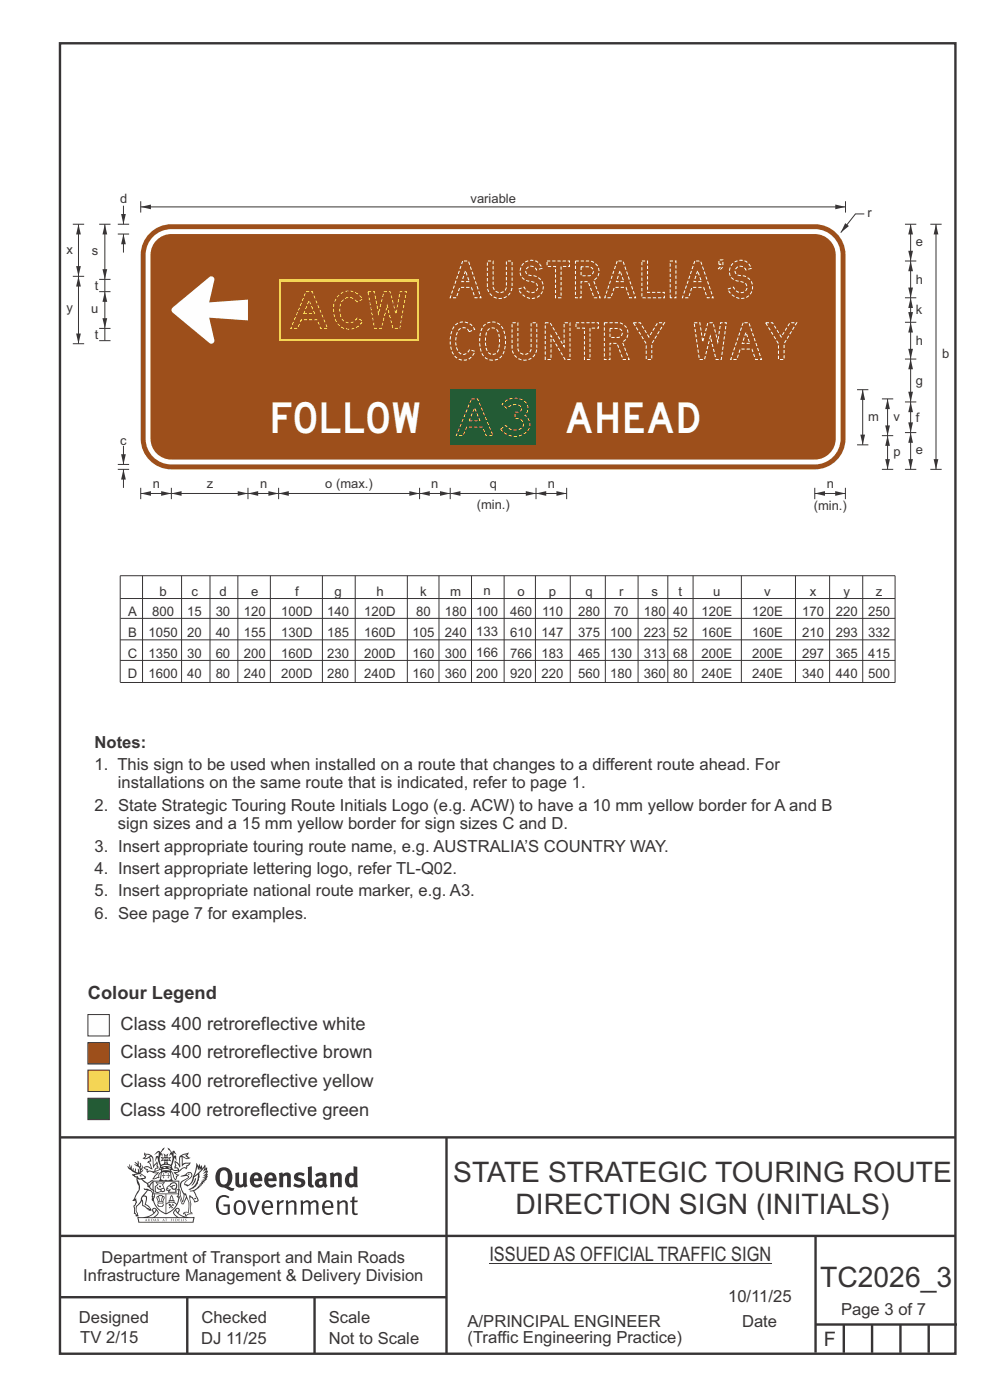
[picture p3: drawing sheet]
<svg xmlns="http://www.w3.org/2000/svg" width="210mm" height="297mm" viewBox="0 0 210 297" stroke-linecap="round" stroke-linejoin="round" font-family="sans-serif">
<path d="M12.7 9.2h190v278h-190zM12.7 241.3h190M94.7 241.4v45.8M12.7 275.2h82M12.7 262.2h190.1M39.7 275.2v12M66.7 275.2v12M173 262.1v24.9" fill="none" stroke="#373435" stroke-width=".51"/>
<g fill="#373435">
<path d="M47 248.4a2.55 2.55 0 0 0 0 2.7l.3 .2a.81 .81 0 0 0 1-1v-.5a1.04 1.04 0 0 0-1.1-1.5zM46.3 248.1a1.82 1.82 0 0 1 2.1-.2 1.82 1.82 0 0 1 .9 1.8 2.29 2.29 0 0 1-.8 2l.7 .3h.5l-.2 .6a2.87 2.87 0 0 1-2-.7 2.12 2.12 0 0 1-1.7-3.1z" fill-rule="evenodd"/>
<path d="M49.9 248.9l.8-.2v2a.46 .46 0 0 0 .3 .6 .46 .46 0 0 0 .6-.3v-2.1l.7-.2v2.4l.2 .5-.5 .3-.3-.3a1.02 1.02 0 0 1-1.2 .3 1.02 1.02 0 0 1-.6-1.1z" fill-rule="evenodd"/>
<path d="M54 249.5l-.1 .5h.9a.49 .49 0 0 0-.2-.6 .49 .49 0 0 0-.6 .1zM53.4 249.1a1.34 1.34 0 0 1 1.6-.2 1.34 1.34 0 0 1 .6 1.5v.2h-1.7a.77 .77 0 0 0 .5 .8 .77 .77 0 0 0 .9-.4l.3 .5a1.59 1.59 0 0 1-2 .2 1.59 1.59 0 0 1-.5-2.1z" fill-rule="evenodd"/>
<path d="M57 249.5l-.1 .5h1a.49 .49 0 0 0-.2-.6 .49 .49 0 0 0-.7 .1zM56.4 249.1a1.34 1.34 0 0 1 1.6-.2 1.34 1.34 0 0 1 .7 1.5v.2h-1.8a.77 .77 0 0 0 .5 .8 .77 .77 0 0 0 .9-.4l.4 .5a1.59 1.59 0 0 1-2.1 .2 1.59 1.59 0 0 1-.5-2.1z" fill-rule="evenodd"/>
<path d="M59.2 248.9l.7-.2 .1 .4a.95 .95 0 0 1 1-.3 .95 .95 0 0 1 .7 .8v2.3h-.8v-2.3a.46 .46 0 0 0-.8 .1v2.2h-.8z" fill-rule="evenodd"/>
<path d="M62.6 249.1a1.75 1.75 0 0 1 2-.1l-.2 .5-.6-.2a.43 .43 0 0 0-.6 .3l.4 .3a1.04 1.04 0 0 1 1.2 1.1 1.04 1.04 0 0 1-1.4 1l-1.2-.4 .3-.6 1 .4 .4-.4a.88 .88 0 0 0-1-.5l-.4-.2-.1-.4z" fill-rule="evenodd"/>
<path d="M65.3 247.6l.8-.2 .1 3.8 .3 .2 .1 .4a.88 .88 0 0 1-1 0 .88 .88 0 0 1-.3-1z" fill-rule="evenodd"/>
<path d="M67.8 250.6a.43 .43 0 0 0-.1 .7 .43 .43 0 0 0 .7-.1v-.7zM66.8 249.1a1.7 1.7 0 0 1 2.4 .1v1.9l.3 .4-.4 .5-.5-.4a1.03 1.03 0 0 1-1.7-.1 1.03 1.03 0 0 1 .8-1.5h.7v-.4a.8 .8 0 0 0-1.2 .1z" fill-rule="evenodd"/>
<path d="M70 248.9l.7-.2 .1 .4a.95 .95 0 0 1 1-.3 .95 .95 0 0 1 .7 .8v2.3h-.8v-2.3a.46 .46 0 0 0-.8 .1v2.2h-.8z" fill-rule="evenodd"/>
<path d="M74.3 249.5a1.48 1.48 0 0 0 0 1.7h.5l.2-.1v-1.5l-.3-.2zM75 247.4l.8 .1 .1 4.4h-.7l-.1-.2a1.26 1.26 0 0 1-1.4 0 1.26 1.26 0 0 1-.5-1.3 1.29 1.29 0 0 1 .4-1.4 1.29 1.29 0 0 1 1.4-.1z" fill-rule="evenodd"/>
<path d="M46.4 253.9a1.72 1.72 0 0 1 2.3 0l-.3 .3a1.24 1.24 0 0 0-1.4-.2 1.24 1.24 0 0 0-.6 1.4 1.49 1.49 0 0 0 1.2 1.9l.7-.1v-1.3h-.8l-.1-.4h1.3v1.9a1.93 1.93 0 0 1-2.2 0 1.93 1.93 0 0 1-.7-2.2l.2-.8z" fill-rule="evenodd"/>
<path d="M50.4 255.1a1.65 1.65 0 0 0 .2 2.2 .99 .99 0 0 0 1-1.4 .78 .78 0 0 0-.4-.8 .78 .78 0 0 0-.8 0zM50 254.9a1.33 1.33 0 0 1 1.6-.1 1.33 1.33 0 0 1 .5 1.4 1.31 1.31 0 0 1-1.3 1.6 1.31 1.31 0 0 1-1.2-1.6v-.6z" fill-rule="evenodd"/>
<path d="M52.5 254.7l.4-.1 .9 2.6 .8-2.5h.5l-1.1 3h-.5z" fill-rule="evenodd"/>
<path d="M56.3 255.2l-.2 .7h1.3a.7 .7 0 0 0-.3-.8 .7 .7 0 0 0-.8 .1zM55.9 255a1.22 1.22 0 0 1 1.5-.2 1.22 1.22 0 0 1 .5 1.5h-1.8a.93 .93 0 0 0 .5 1 .93 .93 0 0 0 1.1-.2l.2 .3a1.43 1.43 0 0 1-1.8 .1 1.43 1.43 0 0 1-.6-1.7z" fill-rule="evenodd"/>
<path d="M58.7 254.7l.4-.1 .1 .5 .4-.4 .6-.1-.2 .5a.66 .66 0 0 0-.8 .7v1.9h-.4z" fill-rule="evenodd"/>
<path d="M60.6 254.7l.4-.1 .1 .5a.94 .94 0 0 1 1-.5 .94 .94 0 0 1 .8 .8v2.3h-.5l-.1-2.5a.81 .81 0 0 0-1.2 .3v2.2h-.4z" fill-rule="evenodd"/>
<path d="M63.7 254.7l.5-.1 .1 .5 .4-.3a.78 .78 0 0 1 1.1 .3 .9 .9 0 0 1 1-.5 .9 .9 0 0 1 .8 .8v2.3h-.5l-.1-2.5a.67 .67 0 0 0-1.1 .3v2.2h-.5v-2.4l-.4-.3-.7 .4v2.3h-.5z" fill-rule="evenodd"/>
<path d="M69 255.2l-.1 .7h1.3a.7 .7 0 0 0-.3-.8 .7 .7 0 0 0-.9 .1zM68.7 255a1.22 1.22 0 0 1 1.5-.2 1.22 1.22 0 0 1 .5 1.5h-1.8a.93 .93 0 0 0 .4 1 .93 .93 0 0 0 1.2-.2l.1 .3a1.44 1.44 0 0 1-1.7 .1 1.44 1.44 0 0 1-.6-1.7z" fill-rule="evenodd"/>
<path d="M71.4 254.7l.5-.1 .1 .5a.94 .94 0 0 1 1-.5 .94 .94 0 0 1 .8 .8v2.3h-.5l-.1-2.5a.81 .81 0 0 0-1.2 .3v2.2h-.4z" fill-rule="evenodd"/>
<path d="M74.7 253.9l.5-.1v.9h.7l-.1 .3h-.6v2.2l.1 .2h.5l.1 .3a.75 .75 0 0 1-1.2-.6v-2.1h-.4v-.3h.4z" fill-rule="evenodd"/>
<path d="M30.8 244.9l1.1 .3-.9 .5h-.4l.6-.5zM31.8 245.4h.2a2.44 2.44 0 0 1 .4 1.9l.1 .5 .7-1-.1 .6 .3 .3a.57 .57 0 0 0-.6 .7l-1-.1-.5 .2 .2-.5-.8-.3 .7-.1 .9 .5 .1-.1-.6-1.3-.2-.2h.5zM30.7 244.4l-.1 .5 .2 .4-.6 .4a1.04 1.04 0 0 0 1.4-.1l.2 .6-.3 .1-.2 .4a.94 .94 0 0 1 .8 1.1l-.2-.1a1.16 1.16 0 0 0-1.5-.1l.3 .4 .4 .2 .1 .5 .2 .1 .1-.2a.94 .94 0 0 1 1.1 .2l.8 .1-1.2 1.2a1.13 1.13 0 0 0 1.2-.2l.4-.1-.1-.4 .5-.8a.83 .83 0 0 0-.6 1.1l-.3-.1-.7 .4 1.1-1.4-.5 .1-.5-.1 1.3-.5-.1-.1-.9 .4v-.3l.2-.2 .3 .1 .1-.3-.2-.4v-.6l-.1-.4-.7 1v-.7a1.42 1.42 0 0 0-1.6-1.8z" fill-rule="evenodd"/>
<path d="M38.5 245.2l.5-.2 .7-.1-.6 .3 .8 .5h-.3zM38.3 245.5l.2-.1 .1 2a1.69 1.69 0 0 1 1.6-.6l-.8 .5 .1 .5a1.1 1.1 0 0 0-1.5 .6l-.1-.5-.2-.2h-.5l.3-.4-.3-.7a1.42 1.42 0 0 1 .8 1.1l.2-.1zM37.1 246.2l.1 1-.2 .3 .1 .4h.5l.1 .2a.96 .96 0 0 1-1.1-.1l-.1 .1a1.06 1.06 0 0 0 1.3 .2v.1a.72 .72 0 0 1-1 .2l.3 .5 .6 .2-.4 .2-.1 .6-.2-.3-.4-1.1-.4-.4 .4 .9a1.54 1.54 0 0 0 .7 1.2l.2-.3a.58 .58 0 0 1 .4-.8l.2-.1h-.3l-.5-.3 .9-.5a.93 .93 0 0 1 1.2-.5v.2l.2-.2 .1-.5a.99 .99 0 0 0 .7-.8l-1.3 .1-.3 .2-.1-1.4 .9 .4 .9-.3h-.4l-.5-.4 .4-.7-.6 .2a1.46 1.46 0 0 0-1.4 2.1v.4l-.2-.4z" fill-rule="evenodd"/>
<path d="M35.6 248.9l.2 .1-.1 .3 .4 .1h-.4v.6l-.1-.6h-.3l.3-.1z" fill-rule="evenodd"/>
<path d="M34.6 248.9l.2 .1v.3l.3 .1h-.3l-.1 .6v-.6h-.4l.4-.1z" fill-rule="evenodd"/>
<path d="M34.3 248.8a.57 .57 0 0 1 .9 .2 .57 .57 0 0 1 .9-.2l.2 1.4h-.2a.57 .57 0 0 1-.9 0 .69 .69 0 0 1-1.1 0zM34.2 248.1l-.3 2.1-.2 .4h3l-.2-.4-.3-2.1h-.2v.2l-.8-.1-.8 .1v-.2z" fill-rule="evenodd"/>
<path d="M34.2 252.4a.3 .3 0 0 0 .6 0 .3 .3 0 0 0-.6 0zM33.3 250.9l.3 .3-.3 .4a.79 .79 0 0 0 0 1.3l.8-.2-.1-.3a.55 .55 0 0 1-.7-.6l.1-.1 .2 .3 .3 .2 .8-.2-.4-.7 .4-.4-.7 .2zM33 250.7l1.1 .2 .9-.2-.4 .6 .4 1.2a.56 .56 0 0 1-.8 .3l-.2 .1a.73 .73 0 0 1-.9 .1 .73 .73 0 0 1-.3-1v-.4l.6-.4z" fill-rule="evenodd"/>
<path d="M35.6 251.8l.7-.4a.58 .58 0 0 1 1-.1 .58 .58 0 0 1-.4 .9l-.3-.3a.43 .43 0 0 1 .6-.4 .57 .57 0 0 0-.8 .2l-.2-.1-.3 .1 .4 .2a.55 .55 0 0 0 .9 .4v.5h-1.3l.3-.4-.1-.1-.6 .1 .2-.3-.2-.1zM35.4 251.8l-.1 .2a.39 .39 0 0 0 .2 .6h.3l-.2 .4h1.9l-.1-.8a.86 .86 0 0 0-.1-1.3 .86 .86 0 0 0-1.3 .4z" fill-rule="evenodd"/>
<path d="M36 254.8h.8v.2h-.8zM36.4 253.8l.2 .8h-.4zM36.4 253.5l-.3 .5-.1 .6h-.2v.4l-.7 .4 .2 .1a1.48 1.48 0 0 1 2.1 .2l.2-.1-.6-.5v-.5h-.2l-.1-.6z" fill-rule="evenodd"/>
<path d="M35.8 255.4l.4 .1 .1 .3 .3-.2-.2-.2a.38 .38 0 0 1 .5 .5l-.2-.2-.3 .2 .3 .2-.3 .3-.1-.4-.4 .4-.1-.2 .4-.3-.1-.1-.2 .1z" fill-rule="evenodd"/>
<path d="M34.5 254h.2v.2l-.2 .6h-.2zM33.6 255.3h.9v.2a.55 .55 0 0 1-.8 .4v-.2l-.2-.1zM33.4 254h.2l.2 .8h-.2zM33.6 255l.8-.1 .1 .2h-.8zM33.8 253.7h.5l-.2 1.1h-.1zM33.3 253.8l-.1 .3 .3 1.1a.48 .48 0 0 0-.1 .6 .48 .48 0 0 0 .5 .2h.5a.49 .49 0 0 0 .2-.8l.3-1.1-.1-.3a1.42 1.42 0 0 0-1.5 0z" fill-rule="evenodd"/>
<path d="M33.7 251.5l.4 .1 .1 .3h-.3z" fill-rule="evenodd"/>
<path d="M41.3 250.1l.3-.2-.2 .8-.6 .8h-.2l.5-.7z" fill-rule="evenodd"/>
<path d="M39.7 249l.3-.2 .5 .2a.88 .88 0 0 1-.6 1.1 1.22 1.22 0 0 0-.8 1.3l.5 .2a.72 .72 0 0 0 .9-.4l.5-.8 .2-.6 .8-.6v.2a2.85 2.85 0 0 1-2 2.9l.1 .1a2.13 2.13 0 0 0 1.9-1.5v-.3a2.01 2.01 0 0 0 .3-1.7l1.1-1.3-.4 1 .7-.5-.7 1 .8-.4-.8 .8 .7-.2-.9 .6 .8-.1-.8 .4h.7l-.8 .3 .3 .2h-.4l.2 .3h-.4l.2 .3h-.4l.1 .2h-.1a2.16 2.16 0 0 1-2 1.1l.1 .2 .4-.1a.76 .76 0 0 1 .7 .8l.5 1.2-.6 .2a1.45 1.45 0 0 0-1.1-1.3l.2 1.8-.1 1.8 .4 .3a1.07 1.07 0 0 0-1.2 .4v-.3l-.5-.2a.87 .87 0 0 1 1.1-.1v-.7a4.4 4.4 0 0 0-.6-3.1l-.1-.3h-.2a2.16 2.16 0 0 1-.7-2.2l.3-.4 1.2-.7a.55 .55 0 0 0-.4-.8zM37.8 252.4a.76 .76 0 0 1 .3 1.1l.6 1.6 .4-1.7 .2 .1a.61 .61 0 0 1-.1 .9l-.3 .8-.2 .1-.7-1.6-.3 .1a1.18 1.18 0 0 0 .1-1.4zM41.8 247.5l.2 .7 .3-.5v.6l.4-.5a1.9 1.9 0 0 1-1.2 1.4l-.3 .3zM38.2 249.6l1.4-.2 .2 .2v.3l-.5 .2a1.26 1.26 0 0 0-.9 1.9l.2 .7a1.84 1.84 0 0 1 .1 2.1l-.4-1.4a.96 .96 0 0 0-.4-1.2l-.4 .2a.78 .78 0 0 1 0 1.3l.1 .3h.4l.4 1.1a.38 .38 0 0 0 .2 .4 .38 .38 0 0 0 .4-.1l.6-1.2a2.94 2.94 0 0 1 .4 2.5l-.1 .4h-.8l-.3 .4v.2l.4-.1 .1 .4 .2 .1a1.02 1.02 0 0 1 1.3-.5v-.4l-.3-.1 .1-1.8-.3-1.3h.1a1.14 1.14 0 0 1 .8 1 .63 .63 0 0 0 .8-.2 .63 .63 0 0 0-.2-.9l-.6-1.2 .9-.6 .2-.4h.3l-.1-.2h.4l-.1-.3h.3l-.1-.3 .5-.1-.2-.2 .6-.4v-.2h-.2l.4-.5h-.3l.3-.5-.4 .1 .4-.5v-.3l-.3 .2 .2-.7-.1-.2-.4 .3v-.8l-.6 .8-.2-.8-.2 .5-.3-.7-.1 .6-.5-.8-.1 1.4-.6 1.8a1.81 1.81 0 0 1-1 1.5l-.6-.2a1.75 1.75 0 0 1 1.1-1.2 .75 .75 0 0 0 .1-1.3 .75 .75 0 0 0-1.2 .4z" fill-rule="evenodd"/>
<path d="M41.2 254.1h.3l.2 .2-.4 .1z" fill-rule="evenodd"/>
<path d="M29.4 258.4h11.6l-.1 .8h-11.4zM31.3 258.2l.5-.1a2.48 2.48 0 0 0 1.4-1.3l.3 .5-.5 .6-.5 .3zM32.5 256.6l.3-.2 .2 .1-.3 .7zM37.2 256.8a2.65 2.65 0 0 0 1.8 1.4h-1.1l-.5-.3-.5-.6zM37.4 256.5l.2-.1 .3 .2-.3 .6zM29.2 258.2l.1 1.2h11.8l.2-1.1-.2-.1a4.1 4.1 0 0 1-3.3-.9l.3-.4-.1-.6a1.06 1.06 0 0 0-1.3 1l.2 .4 .6 .5h-4.7l.3-.1a.84 .84 0 0 0 .6-.8 .84 .84 0 0 0-.5-.8l-.3-.2h-.5l-.1 .6 .3 .4a4.2 4.2 0 0 1-3.4 .9z" fill-rule="evenodd"/>
<path d="M31 258.7l.1 .2h-.2zM31 258.5l-.3 .6 .4-.2 .2 .2z" fill-rule="evenodd"/>
<path d="M31.3 258.6h.3v.4a.25 .25 0 0 0 .2-.1 .25 .25 0 0 0-.1-.3h.1a.29 .29 0 0 1 0 .4 .29 .29 0 0 1-.4 0 .29 .29 0 0 1 0-.4z" fill-rule="evenodd"/>
<path d="M32.2 258.6a.22 .22 0 0 1 .3 .2 .22 .22 0 0 1-.3 .2zM32 258.6l.1 .4a.33 .33 0 0 0 .4 0 .33 .33 0 0 0 0-.4 .33 .33 0 0 0-.5 0z" fill-rule="evenodd"/>
<path d="M32.9 258.7l.1 .2h-.2zM32.9 258.5l-.2 .6 .3-.2 .2 .2z" fill-rule="evenodd"/>
<path d="M33.3 258.6h.2l.1 .1 .2-.1-.2 .2 .2 .3-.3-.3-.1 .3h-.1l.2-.3z" fill-rule="evenodd"/>
<path d="M34.7 258.7l.1 .2h-.2zM34.7 258.5l-.3 .6 .4-.2 .2 .2z" fill-rule="evenodd"/>
<path d="M35 258.5h.5l-.2 .1v.5h-.2l.1-.5z" fill-rule="evenodd"/>
<path d="M36.2 258.6l.3-.1-.1 .1v.2h.1h-.1v.3h-.2z" fill-rule="evenodd"/>
<path d="M36.7 258.6h.2v.5h-.2z" fill-rule="evenodd"/>
<path d="M37.3 258.6a.22 .22 0 0 1 .3 .2 .22 .22 0 0 1-.3 .2zM37.1 258.6v.4a.33 .33 0 0 0 .5 0 .33 .33 0 0 0 0-.4 .33 .33 0 0 0-.5 0z" fill-rule="evenodd"/>
<path d="M37.8 258.6l.4-.1-.2 .1v.2h.1h-.1v.2l.2 .1h-.4z" fill-rule="evenodd"/>
<path d="M38.4 258.6h.2l-.1 .4 .2 .1h-.3z" fill-rule="evenodd"/>
<path d="M38.9 258.6h.2v.5h-.2z" fill-rule="evenodd"/>
<path d="M39.3 258.6h.2h-.1l.2 .3-.2 .2-.1-.1v-.1l.2 .1z" fill-rule="evenodd"/>
<path d="M34.2 247.4a1.51 1.51 0 0 1 2 .2 2.67 2.67 0 0 0-2.1 0zM35.7 247.6l.4 .1 .1 .3-.4-.1zM34.6 247.6h.5l.1 .2h-.4zM34 247.8l.3 .2h-.3zM34.9 246.9l.3-.2 .3 .2zM34.9 245.6l.2 .1v.3h-.2zM35 245.1l.2 .2 .2-.2-.1 .3h-.2zM35.1 246.3h.2l.1 .4-.2-.2-.2 .2zM35.3 245.7l.2-.1v.4h-.2zM34.4 245.7h.3l.1 .3-.4 .1 .2-.2zM35.7 245.7h.3l-.2 .2 .2 .2-.4-.1zM32.7 244.9l1-.5-.1 1-.2-.2-.3 .2-.3 1.1 .5-1 .3 .9a1.84 1.84 0 0 1 .2 1.7l.4 .1a2.48 2.48 0 0 1 2.2 0l.2-.2-.2-.7 .7-1.8 .4 .7-.2-1-.2-.1-.2 .3v-.9l.6 .4-.6-.8-.3 .1-.1 .4-.5-.9-.5-.3 .2 .5 .6 .5-.5 .8 .4-.4a2.06 2.06 0 0 1 0 2.3l-.5-.2-.2-.6 .1-.1 .8 .2-.4-.5 .4-.5-.7 .2-.2-.2 .2-.7-.5 .4-.5-.4 .2 .7-.2 .2-.7-.2 .4 .5-.4 .5 .8-.2 .1 .1-.2 .6-.5 .2a2.02 2.02 0 0 1 0-2.2l.3 .5-.1-.7-.3-.1 .8-1.2-.4 .3-.5 .8-.2-.3a.8 .8 0 0 0-.8 .5z" fill-rule="evenodd"/>
<path d="M29.2 250.1l.3 .1a.61 .61 0 0 1 .8 .4l.3 .2a.8 .8 0 0 1 .6 1l.4 .1 .5 .5a1 1 0 0 1 .5 1.1l-.1 .7v-.5h-.1a.96 .96 0 0 0-.8-1.3l-.2-.2h-.7l-.1-.1-.1 .1 .1 .3h.6l-1.2 1.3-.2 1-.4 .6a1.33 1.33 0 0 0-.5 1.8l.2 .5a1.26 1.26 0 0 1-.5-1.5l-.1-.3a1.56 1.56 0 0 0 .4-1.7l-.3 .2 .2-.5a3.2 3.2 0 0 0 .7-3zM30.4 253.9h.4a2.06 2.06 0 0 1-.1 1.6l.7 .5 .4 .4-.6-.1-.8-.6-.1-.9a.51 .51 0 0 1 .1-.9zM28.6 249.3a1.52 1.52 0 0 1 2.1 .5l-1.1 .2-.2-.1-.1-.4h-.5zM27.5 247v.8l-.3-.4h-.1a3.1 3.1 0 0 0 1.9 1.6l-1 .1 .5 .6 .5 .1 .1 1.1a1.84 1.84 0 0 1-.3 2.5l-.4 .9-.3 .4 .2 .1 .4-.1 .1 .4-.2 .5-.3 .2 .1 1.7h.2l.3 .5 .1 .1 .4-.1-.1-.5a1.3 1.3 0 0 1-.1-1.7l.9-1 .1 1.1 .6 .2 .5 .5 .1-.1 .2 .3h.5a1.85 1.85 0 0 0-1.2-1.4l.1-.3a1.39 1.39 0 0 0 0-1.4l-.5-.1 .5-.5a.66 .66 0 0 1 .9-.4 .66 .66 0 0 1 .3 .9l-.1 .4 .2-.1v.2l-.1 .3 .2 .5 .1-.3a2.24 2.24 0 0 0 .1-2.2 .73 .73 0 0 1-.7-.7 .73 .73 0 0 1 .6-.7v-.2a.94 .94 0 0 0-.9 .8 .48 .48 0 0 1-.1-.6 .48 .48 0 0 1 .5-.2l.5-.3a.51 .51 0 0 0-.8 .2l-.5 .2-1-.8h.6l.2-.5-1.2-.7 .5-.5v-.3l-.5 .4 .1-.2a.69 .69 0 0 0 .2-1v.4l-.2 .3v-1.1l-.3-.2 .1 .6-.1 .2-.4-1.3v.7l-.6-.4 .5 .7-.6-.2 .3 .3a1 1 0 0 1 .7 1.4l-.2-.8v.9l-.5-.2v-.8l-.2 .7-.2-.1-.1-.6-.2 .4-.2-.2 .1-.7-.2 .5z" fill-rule="evenodd"/>
<path d="M29.6 249.4l.2-.1 .3 .2z" fill-rule="evenodd"/>
<path d="M32.4 250.5h5.6v2l-.2-.1v-1.7h-5.2v2.5h5.2v-.8l.1 .2-.1 1.1v-.3h-2.5v4a4.1 4.1 0 0 0 2.6-3.6l.1-.1a4 4 0 0 1-2.8 3.9 4.2 4.2 0 0 1-2.8-4.7l.1 1.2 .1-.1a3.8 3.8 0 0 0 2.5 3.4v-4h-2.5l-.2-.9z" fill-rule="evenodd"/>
<circle cx="40" cy="249.1" r=".17"/>
</g>
<g fill="none" stroke="#373435" stroke-width=".21">
<path d="M59.1 103.5v2.4M59.1 104.7h29.9M25.5 127h164.3M25.5 135.7h164.4M25.6 131.2h164.3M30.2 122.1v22.7M38.5 122.1v22.7M44.5 122.1v22.7M50.5 122.1v22.7M57.4 122.1v22.7M68.4 122.1v22.7M75.4 122.1v22.7"/>
<path d="M86.4 122.1v22.7M93.1 122.1v22.7M100 122.1v22.7M106.9 122.1v22.7M113.6 122.1v22.7M121 122.1v22.7M128.4 122.1v22.7M135.4 122.1v22.7M141.7 122.1v22.7M147 122.1v22.7M157.3 122.1v22.7M168.7 122.1v22.7"/>
<path d="M176 122.1v22.7M183 122.1v22.7M25.5 144.7v-22.6h164.4v22.7M25.5 140.1h164.4M25.5 144.8h164.4"/>
</g>
<g fill="#373435">
<path d="M86.8 104.2l2.2 .5-2.2 .5z"/>
<path d="M59.1 104.7l2.2-.5v1z"/>
</g>
<path d="M89 104.7h6.5" fill="none" stroke="#373435" stroke-width=".21"/>
<g fill="#373435">
<path d="M89 104.7l2.2-.5v1z"/>
<path d="M93.3 104.2l2.2 .5-2.2 .5z"/>
</g>
<path d="M89 103.5v2.4M95.5 103.5v2.4" fill="none" stroke="#373435" stroke-width=".21"/>
<path d="M32.5 50.2a5.4 5.4 0 0 0-1.6 3.9v39a5.5 5.5 0 0 0 5.4 5.4h136.6a5.5 5.5 0 0 0 5.4-5.4v-39a5.5 5.5 0 0 0-5.4-5.5h-136.6a5.4 5.4 0 0 0-3.8 1.6zM33 51.2a4.4 4.4 0 0 0-1.1 2.9v39a4.4 4.4 0 0 0 4.4 4.4h136.6a4.4 4.4 0 0 0 4.4-4.4v-39a4.4 4.4 0 0 0-4.4-4.4h-136.6a4.4 4.4 0 0 0-3.3 1.5zM31.4 49.8a6.5 6.5 0 0 1 4.9-2.2h136.6a6.5 6.5 0 0 1 6.4 6.5v39a6.5 6.5 0 0 1-6.4 6.5h-136.6a6.5 6.5 0 0 1-6.5-6.5v-39a6.4 6.4 0 0 1 1.6-4.3z" fill-rule="evenodd" fill="#9d4f1b"/>
<path d="M29.8 43.9h149.5" fill="none" stroke="#373435" stroke-width=".21"/>
<g fill="#373435">
<path d="M29.8 43.9l2.2-.5v1z"/>
<path d="M177.2 43.4l2.1 .5-2.1 .5z"/>
</g>
<path d="M29.8 42.7v2.4" fill="none" stroke="#373435" stroke-width=".21"/>
<path d="M36.6 65.2l7.8-6.4a.65 .65 0 0 1 .8-.1 .65 .65 0 0 1 .3 .7l-1.1 4.7 8.2-.5v4.4l-8.2-.6 1.1 4.7a.65 .65 0 0 1-.3 .7 .65 .65 0 0 1-.8 0l-7.8-6.6a.62 .62 0 0 1 0-1z" fill-rule="evenodd" fill="#fefefe"/>
<path d="M59.1 59.3h29.7v13h-29.7z" fill-rule="evenodd" fill="#ffd520"/>
<path d="M59.6 59.8h28.7v12h-28.7z" fill-rule="evenodd" fill="#9d4f1b"/>
<path d="M183.3 45.4h-1.8l-3.2 3.9" fill="none" stroke="#373435" stroke-width=".21"/>
<path d="M179.3 47.3l.8 .7-1.8 1.3z" fill="#373435"/>
<path d="M198.5 47.6v52" fill="none" stroke="#373435" stroke-width=".21"/>
<g fill="#373435">
<path d="M198.5 47.6l.5 2.1h-1z"/>
<path d="M198 97.4h1l-.5 2.2z"/>
</g>
<path d="M197.3 47.6h2.4M26.2 94.6v3.9M197.3 99.6h2.4" fill="none" stroke="#373435" stroke-width=".21"/>
<path d="M25.7 96.4h1l-.5 2.1z" fill="#373435"/>
<path d="M25 99.6h2.4M25 98.5h2.4M26.2 99.6v3.9" fill="none" stroke="#373435" stroke-width=".21"/>
<path d="M26.2 99.6l.5 2.1h-1z" fill="#373435"/>
<path d="M26.2 43.6v4" fill="none" stroke="#373435" stroke-width=".21"/>
<path d="M25.7 45.4h1l-.5 2.2z" fill="#373435"/>
<path d="M25 49.7h2.4M25 47.6h2.4M26.2 49.7v3.9" fill="none" stroke="#373435" stroke-width=".21"/>
<path d="M26.2 49.7l.5 2.1h-1z" fill="#373435"/>
<path d="M29.8 104.7h6.5" fill="none" stroke="#373435" stroke-width=".21"/>
<g fill="#373435">
<path d="M29.8 104.7l2.2-.5v1z"/>
<path d="M34.2 104.2l2.1 .5-2.1 .5z"/>
</g>
<path d="M29.8 103.5v2.4M36.3 103.5v2.4M36.4 104.7h16.2" fill="none" stroke="#373435" stroke-width=".21"/>
<g fill="#373435">
<path d="M50.4 104.2l2.2 .5-2.2 .5z"/>
<path d="M36.4 104.7l2.1-.5v1z"/>
</g>
<path d="M52.6 104.7h6.5M52.6 103.5v2.4" fill="none" stroke="#373435" stroke-width=".21"/>
<g fill="#373435">
<path d="M52.6 104.7l2.2-.5v1z"/>
<path d="M56.9 104.2l2.2 .5-2.2 .5z"/>
</g>
<path d="M16.6 58.6v14.3" fill="none" stroke="#373435" stroke-width=".21"/>
<g fill="#373435">
<path d="M16.1 70.8h1l-.5 2.1z"/>
<path d="M16.6 58.6l.5 2.2h-1z"/>
</g>
<path d="M15.4 58.6h2.5M16.6 47.6v11M15.4 72.9h2.5" fill="none" stroke="#373435" stroke-width=".21"/>
<g fill="#373435">
<path d="M16.1 56.5h1l-.5 2.1z"/>
<path d="M16.6 47.6l.5 2.1h-1z"/>
</g>
<path d="M15.4 47.6h2.5M179.3 42.7v2.4M172.8 104.7h6.5" fill="none" stroke="#373435" stroke-width=".21"/>
<g fill="#373435">
<path d="M172.8 104.7l2.2-.5v1z"/>
<path d="M177.2 104.2l2.1 .5-2.1 .5z"/>
</g>
<path d="M22.2 47.6v11.7M172.8 103.5v2.4M179.3 103.5v2.4" fill="none" stroke="#373435" stroke-width=".21"/>
<g fill="#373435">
<path d="M22.2 47.6l.5 2.1h-1z"/>
<path d="M21.7 57.1h1l-.5 2.2z"/>
</g>
<path d="M21 47.6h2.4M21 59.3h2.4M22.2 61.9v7.8" fill="none" stroke="#373435" stroke-width=".21"/>
<g fill="#373435">
<path d="M22.2 61.9l.5 2.1h-1z"/>
<path d="M21.7 67.5h1l-.5 2.2z"/>
</g>
<path d="M22.2 59.3v2.6M21 61.9h2.4M21 69.7h2.4M21 72.3h2.4M22.2 69.7v2.6M183 82.7v11.7" fill="none" stroke="#373435" stroke-width=".21"/>
<g fill="#373435">
<path d="M183 82.7l.5 2.1h-1z"/>
<path d="M182.5 92.2h1l-.5 2.2z"/>
</g>
<path d="M181.8 94.4h2.4M181.8 82.7h2.4M193.2 91.8v7.8" fill="none" stroke="#373435" stroke-width=".21"/>
<g fill="#373435">
<path d="M193.2 91.8l.5 2.1h-1z"/>
<path d="M192.7 97.4h1l-.5 2.2z"/>
</g>
<path d="M192 99.6h2.4M192 91.8h2.4M193.2 85.3v6.5" fill="none" stroke="#373435" stroke-width=".21"/>
<g fill="#373435">
<path d="M193.2 85.3l.5 2.1h-1z"/>
<path d="M192.7 89.6h1l-.5 2.2z"/>
</g>
<path d="M193.2 76.2v9.1M192 85.3h2.4" fill="none" stroke="#373435" stroke-width=".21"/>
<g fill="#373435">
<path d="M193.2 76.2l.5 2.1h-1z"/>
<path d="M192.7 83.1h1l-.5 2.2z"/>
</g>
<path d="M193.2 47.6v7.8" fill="none" stroke="#373435" stroke-width=".21"/>
<g fill="#373435">
<path d="M193.2 47.6l.5 2.1h-1z"/>
<path d="M192.7 53.2h1l-.5 2.2z"/>
</g>
<path d="M192 55.4h2.4M192 47.6h2.4M193.2 55.4v7.8" fill="none" stroke="#373435" stroke-width=".21"/>
<g fill="#373435">
<path d="M193.2 55.4l.5 2.1h-1z"/>
<path d="M192.7 61h1l-.5 2.2z"/>
</g>
<path d="M192 76.2h2.4M192 68.4h2.4M193.2 68.4v7.8" fill="none" stroke="#373435" stroke-width=".21"/>
<g fill="#373435">
<path d="M193.2 68.4l.5 2.1h-1z"/>
<path d="M192.7 74h1l-.5 2.2z"/>
</g>
<path d="M192 63.2h2.4M193.2 63.2v5.2" fill="none" stroke="#373435" stroke-width=".21"/>
<g fill="#373435">
<path d="M193.2 63.2l.5 2.1h-1z"/>
<path d="M192.7 66.2h1l-.5 2.2z"/>
</g>
<path d="M188.3 84.6v7.8" fill="none" stroke="#373435" stroke-width=".21"/>
<g fill="#373435">
<path d="M188.3 84.6l.5 2.2h-1z"/>
<path d="M187.8 90.3h1l-.5 2.1z"/>
</g>
<path d="M187.1 84.6h2.4M187.1 92.4h2.4M95.5 104.7h18.2" fill="none" stroke="#373435" stroke-width=".21"/>
<g fill="#373435">
<path d="M95.5 104.7l2.2-.5v1z"/>
<path d="M111.5 104.2l2.2 .5-2.2 .5z"/>
</g>
<path d="M113.7 103.5v2.4M113.7 104.7h6.5M120.2 103.5v2.4" fill="none" stroke="#373435" stroke-width=".21"/>
<g fill="#373435">
<path d="M118 104.2l2.2 .5-2.2 .5z"/>
<path d="M113.7 104.7l2.2-.5v1z"/>
</g>
<path d="M95.5 82.7h18.2v11.7h-18.2z" fill-rule="evenodd" fill="#235b35"/>
<path d="M188.3 92.4v7.2" fill="none" stroke="#373435" stroke-width=".21"/>
<g fill="#373435">
<path d="M187.8 97.4h1l-.5 2.2z"/>
<path d="M188.3 92.4l.5 2.2h-1z"/>
</g>
<path d="M187.1 99.6h2.4" fill="none" stroke="#373435" stroke-width=".21"/>
<path d="M173 281h30M179 281v6M185 281v6M191 281v6M197 281v6" fill="none" stroke="#373435" stroke-width=".51"/>
<path d="M18.6 233h4.6v4.5h-4.6z" fill-rule="evenodd" fill="#235b35" stroke="#373435" stroke-width=".21"/>
<path d="M18.6 215.2h4.6v4.6h-4.6z" fill-rule="evenodd" fill="#fefefe" stroke="#373435" stroke-width=".21"/>
<path d="M18.6 221.2h4.6v4.5h-4.6z" fill-rule="evenodd" fill="#9d4f1b" stroke="#373435" stroke-width=".21"/>
<path d="M18.6 227h4.6v4.6h-4.6z" fill-rule="evenodd" fill="#ffd520" stroke="#373435" stroke-width=".21"/>
<path d="M103.8 267.9h1v.2h-1z" fill-rule="evenodd" fill="#373435"/>
<path d="M104.8 268h58.8" fill="none" stroke="#373435" stroke-width=".21"/>
<text font-size="9.1" fill="#fefefe" x="151.9" y="61.7">’</text>
<g font-size="7.8" fill="#fefefe">
<text x="95.5" y="63.2">AUSTRALIA S</text>
<text x="95.5" y="76.3">COUNTRY WAY</text>
</g>
<text font-size="7.8" fill="#fff212" x="61.7" y="69.7">ACW</text>
<text font-size="7.8" fill="#ffd520" x="96.8" y="92.4">A3</text>
<g font-size="6.5" fill="#fefefe">
<text x="57.9" y="91.8">FOLLOW</text>
<text x="120.2" y="91.8">AHEAD</text>
</g>
<g font-size="6" fill="#373435">
<text x="96.1" y="250.8">STATE STRATEGIC TOURING ROUTE</text>
<text x="109.4" y="257.5">DIRECTION SIGN (INITIALS)</text>
<text x="174" y="273">TC2026_3</text>
</g>
<g font-size="4.2" fill="#373435">
<text x="103.8" y="267.5">ISSUED AS OFFICIAL TRAFFIC SIGN</text>
<text x="174.7" y="285.6">F</text>
</g>
<g font-size="3.9" fill="#373435">
<text x="18.6" y="212">Colour Legend</text>
<text x="25.6" y="218.5">Class 400 retroreflective white</text>
<text x="25.6" y="224.5">Class 400 retroreflective brown</text>
<text x="25.6" y="230.6">Class 400 retroreflective yellow</text>
<text x="25.5" y="236.7">Class 400 retroreflective green</text>
</g>
<g font-size="3.5" fill="#373435">
<text x="20.1" y="158.6">Notes:</text>
<text x="20.1" y="163.3">1. This sign to be used when installed on a route that changes to a different route ahead. For</text>
<text x="25" y="167.3">installations on the same route that is indicated, refer to page 1.</text>
<text x="20.1" y="172">2. State Strategic Touring Route Initials Logo (e.g. ACW) to have a 10 mm yellow border for A and B</text>
<text x="25" y="175.9">sign sizes and a 15 mm yellow border for sign sizes C and D.</text>
<text x="20.1" y="185.4">4. Insert appropriate lettering logo, refer TL-Q02.</text>
<text x="20.1" y="180.7">3. Insert appropriate touring route name, e.g. AUSTRALIA’S COUNTRY WAY.</text>
<text x="20.1" y="190.1">5. Insert appropriate national route marker, e.g. A3.</text>
<text x="20.1" y="194.9">6. See page 7 for examples.</text>
<text x="21.6" y="267.9">Department of Transport and Main Roads</text>
<text x="17.7" y="271.8">Infrastructure Management &amp; Delivery Division</text>
<text x="16.7" y="280.6">Designed</text>
<text x="42.7" y="280.6">Checked</text>
<text x="69.7" y="280.6">Scale</text>
<text x="99.2" y="281.5">A/PRINCIPAL ENGINEER</text>
<text x="154.5" y="276.2">10/11/25</text>
<text x="157.4" y="281.5">Date</text>
<text x="178.4" y="278.9">Page 3 of 7</text>
<text x="17" y="284.8">TV 2/15</text>
<text x="42.7" y="285.1">DJ 11/25</text>
<text x="69.7" y="285.2">Not to Scale</text>
<text x="99.2" y="285">(Traffic Engineering Practice)</text>
</g>
<g font-size="2.8" fill="#373435">
<text x="25.5" y="43.1">d</text>
<text x="99.8" y="43">variable</text>
<text x="184" y="46.1">r</text>
<text x="14.1" y="53.8">x</text>
<text x="194.3" y="52.2">e</text>
<text x="19.5" y="54.1">s</text>
<text x="20.1" y="61.5">t</text>
<text x="194.3" y="60.3">h</text>
<text x="14.1" y="66.2">y</text>
<text x="19.3" y="66.5">u</text>
<text x="20.1" y="71.9">t</text>
<text x="194.3" y="66.7">k</text>
<text x="194.3" y="73.3">h</text>
<text x="199.8" y="75.8">b</text>
<text x="194.3" y="81.7">g</text>
<text x="184.1" y="89.2">m</text>
<text x="189.5" y="89.2">v</text>
<text x="194.3" y="89.5">f</text>
<text x="25.5" y="94.3">c</text>
<text x="189.5" y="96.7">p</text>
<text x="194.3" y="96.4">e</text>
<text x="32.4" y="103.6">n</text>
<text x="43.8" y="103.6">z</text>
<text x="55.2" y="103.6">n</text>
<text x="69" y="103.6">o (max.)</text>
<text x="91.5" y="103.6">n</text>
<text x="103.9" y="103.6">q</text>
<text x="116.2" y="103.6">n</text>
<text x="175.4" y="103.6">n</text>
<text x="101.1" y="108">(min.)</text>
<text x="172.6" y="108.2">(min.)</text>
<text x="27.2" y="130.7">A</text>
<text x="32.3" y="130.7">800</text>
<text x="33.8" y="126.3">b</text>
<text x="39.7" y="130.7">15</text>
<text x="40.6" y="126.3">c</text>
<text x="45.7" y="130.7">30</text>
<text x="46.5" y="126.3">d</text>
<text x="51.7" y="130.7">120</text>
<text x="53.3" y="126.3">e</text>
<text x="59.6" y="130.7">100D</text>
<text x="62.6" y="126.3">f</text>
<text x="69.4" y="130.7">140</text>
<text x="70.9" y="126.3">g</text>
<text x="77.3" y="130.7">120D</text>
<text x="79.8" y="126.3">h</text>
<text x="88.3" y="130.7">80</text>
<text x="89.1" y="126.3">k</text>
<text x="94.3" y="130.7">180</text>
<text x="95.5" y="126.3">m</text>
<text x="101" y="130.6">100</text>
<text x="102.6" y="126.3">n</text>
<text x="108.2" y="130.7">460</text>
<text x="109.7" y="126.3">o</text>
<text x="115" y="130.7">110</text>
<text x="116.4" y="126.3">p</text>
<text x="122.7" y="130.7">280</text>
<text x="124.2" y="126.3">q</text>
<text x="130.2" y="130.7">70</text>
<text x="131.3" y="126.3">r</text>
<text x="136.6" y="130.7">180</text>
<text x="138.2" y="126.3">s</text>
<text x="142.8" y="130.7">40</text>
<text x="143.9" y="126.3">t</text>
<text x="148.8" y="130.7">120E</text>
<text x="151.3" y="126.3">u</text>
<text x="159.5" y="130.7">120E</text>
<text x="162.1" y="126.3">v</text>
<text x="170.1" y="130.8">170</text>
<text x="171.8" y="126.4">x</text>
<text x="177.3" y="130.7">220</text>
<text x="178.9" y="126.3">y</text>
<text x="184.1" y="130.7">250</text>
<text x="185.8" y="126.3">z</text>
<text x="27.2" y="135.1">B</text>
<text x="31.5" y="135.1">1050</text>
<text x="39.7" y="135.1">20</text>
<text x="45.7" y="135.1">40</text>
<text x="51.7" y="135.1">155</text>
<text x="59.6" y="135.1">130D</text>
<text x="69.4" y="135.1">185</text>
<text x="77.3" y="135.1">160D</text>
<text x="87.5" y="135.1">105</text>
<text x="94.3" y="135.1">240</text>
<text x="101" y="135">133</text>
<text x="108.2" y="135.1">610</text>
<text x="114.9" y="135.1">147</text>
<text x="122.7" y="135.1">375</text>
<text x="129.4" y="135.1">100</text>
<text x="136.6" y="135.1">223</text>
<text x="142.8" y="135.1">52</text>
<text x="148.8" y="135.1">160E</text>
<text x="159.5" y="135.1">160E</text>
<text x="170.1" y="135.1">210</text>
<text x="177.3" y="135.1">293</text>
<text x="184.1" y="135.1">332</text>
<text x="27.1" y="139.5">C</text>
<text x="27.1" y="143.9">D</text>
<text x="31.5" y="139.5">1350</text>
<text x="31.5" y="143.9">1600</text>
<text x="39.7" y="139.5">30</text>
<text x="39.7" y="143.9">40</text>
<text x="45.7" y="139.5">60</text>
<text x="45.7" y="143.9">80</text>
<text x="51.7" y="139.5">200</text>
<text x="51.7" y="143.9">240</text>
<text x="59.6" y="139.5">160D</text>
<text x="59.6" y="143.9">200D</text>
<text x="69.4" y="139.5">230</text>
<text x="69.4" y="143.9">280</text>
<text x="77.3" y="139.5">200D</text>
<text x="77.3" y="143.9">240D</text>
<text x="87.5" y="139.5">160</text>
<text x="87.5" y="143.9">160</text>
<text x="94.3" y="139.5">300</text>
<text x="94.3" y="143.9">360</text>
<text x="101" y="139.4">166</text>
<text x="101" y="143.8">200</text>
<text x="108.2" y="139.5">766</text>
<text x="108.2" y="143.9">920</text>
<text x="114.9" y="139.5">183</text>
<text x="114.9" y="143.9">220</text>
<text x="122.7" y="139.5">465</text>
<text x="122.7" y="143.9">560</text>
<text x="129.4" y="139.5">130</text>
<text x="129.4" y="143.9">180</text>
<text x="136.6" y="139.5">313</text>
<text x="136.6" y="143.9">360</text>
<text x="142.8" y="139.5">68</text>
<text x="142.8" y="143.9">80</text>
<text x="148.8" y="139.5">200E</text>
<text x="148.8" y="143.9">240E</text>
<text x="159.5" y="139.5">200E</text>
<text x="159.5" y="143.9">240E</text>
<text x="170.1" y="139.5">297</text>
<text x="170.1" y="143.9">340</text>
<text x="177.3" y="139.5">365</text>
<text x="177.3" y="143.9">440</text>
<text x="184.1" y="139.5">415</text>
<text x="184.1" y="143.9">500</text>
</g>
</svg>
